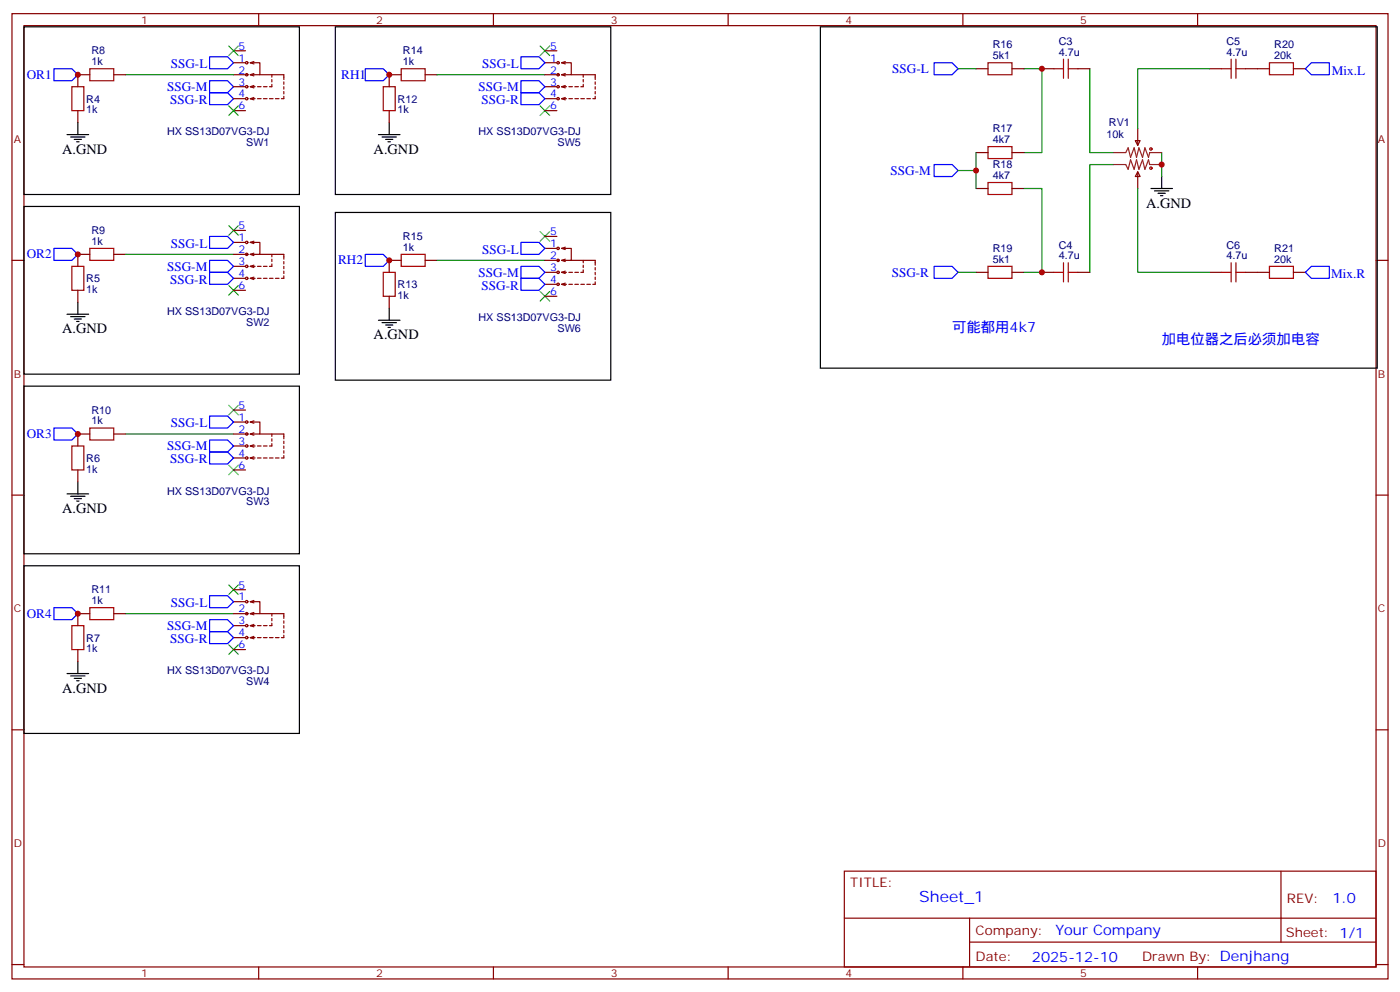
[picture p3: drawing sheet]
<svg xmlns="http://www.w3.org/2000/svg" width="412mm" height="292mm" viewBox="0 0 412 292" stroke-linecap="round" stroke-linejoin="round" font-family="sans-serif">
<g fill="none" stroke="#870000" stroke-width=".35">
<path d="M3.5 4h405.4v284.4h-405.4zM7.1 7.5h398.2v277.3h-398.2zM68.8 15h3.5M68.8 18.5h3.5M73.7 18.5h2.9v3.5h-2.9M73.7 18.5l1.1 .3M74.8 18.1l-1.1 .4M76.2 4v3.5M145.3 4v3.5M160.5 15h3.5M160.5 18.5h3.5M165.5 18.5h2.8v3.5h-2.8"/>
<path d="M165.5 18.5l1 .3M166.5 18.1l-1 .4M214.5 4v3.5M283.6 4v3.5M352.8 4v3.5M22.9 32.6v3.5M26.5 22h-3.6v3.5M33.5 22h3.5M68.8 29.1h3.5M68.8 25.5h3.5M68.8 22h4.2M68.8 32.6h3.5"/>
<path d="M73.7 29.1h1.4M73.7 25.5l1.1 .4M73.7 22l1.1 .4M73.7 25.5h1.4M73.7 29.1l1.1 .3M74.8 25.2l-1.1 .3M74.8 21.7l-1.1 .3M74.8 28.7l-1.1 .4M75.8 29.1h1.1M75.8 25.5h1.1M76.6 22h7v1.4M77.6 29.1h1.1"/>
<path d="M77.6 25.5h1.1M79.4 29.1h1M80.1 24.8v.7h-.7M80.1 22v.7M80.1 23.4v.7M81.1 29.1h1.1M83.6 28.4v.7h-.7M83.6 24.1v.7M83.6 25.5v.7M83.6 27v.7M114.7 32.6v3.5M118.2 22h-3.5v3.5"/>
<path d="M125.2 22h3.6M160.5 29.1h3.5M160.5 25.5h3.5M160.5 22h4.2M160.5 32.6h3.5M165.5 29.1h1.4M165.5 25.5h1.4M165.5 25.5l1 .4M165.5 22l1 .4M165.5 29.1l1 .3M166.5 25.2l-1 .3M166.5 21.7l-1 .3"/>
<path d="M166.5 28.7l-1 .4M167.6 29.1h1M167.6 25.5h1M168.3 22h7v1.4M169.3 29.1h1.1M169.3 25.5h1.1M171.1 29.1h1.1M171.8 24.8v.7h-.7M171.8 22v.7M171.8 23.4v.7M172.9 29.1h1M175.3 28.4v.7h-.7"/>
<path d="M175.3 24.1v.7M175.3 25.5v.7M175.3 27v.7M287.5 20.2h3.5M298.1 20.2h3.5M306.9 20.2h3.5M317.5 20.2h3.5M335.1 37.9v4.9M356.3 20.2h3.5M366.9 20.2h7M381 20.2h3.5M287.5 44.9h3.5"/>
<path d="M287.5 55.5h3.5M298.1 44.9h3.5M298.1 55.5h3.5M334.4 41.4h1.4l-.7 1.4zM335.1 50.6l.7 1.4h-1.4zM335.1 50.6v4.9M3.5 76.7h3.6M26.5 74.9h-3.6v3.6M33.5 74.9h3.5M68.8 74.9h4.2M68.8 67.9h3.5M68.8 78.5h3.5"/>
<path d="M68.8 71.4h3.5M73.7 71.4h2.9v3.5h-2.9M73.7 78.5l1.1 .3M73.7 74.9l1.1 .4M73.7 71.4l1.1 .4M73.7 78.5h1.4M74.8 78.1l-1.1 .4M74.8 74.6l-1.1 .3M74.8 71l-1.1 .4M75.8 78.5h1.1M76.6 74.9h7v1.4M77.6 78.5h1.1"/>
<path d="M80.1 74.9v.7M80.1 76.3v.7M80.1 77.8v.7h-.7M83.6 77v.8M83.6 78.5v.7M83.6 79.9v.7M118.2 76.7h-3.5v3.5M125.2 76.7h3.6M160.5 76.7h4.2M160.5 69.6h3.5M160.5 73.2h3.5M165.5 73.2h2.8v3.5h-2.8"/>
<path d="M165.5 76.7l1 .3M165.5 73.2l1 .3M166.5 79.9l-1 .3M166.5 76.3l-1 .4M166.5 72.8l-1 .4M168.3 76.7h7v1.4M171.8 79.5v.7h-.7M171.8 76.7v.7M171.8 78.1v.7M175.3 78.8v.7M405.3 76.7h3.6M22.9 85.5v3.5"/>
<path d="M68.8 82h3.5M68.8 85.5h3.5M73.7 82h1.4M73.7 82l1.1 .3M74.8 81.6l-1.1 .4M75.8 82h1.1M77.6 82h1.1M79.4 82h1M81.1 82h1.1M83.6 81.3v.7h-.7M114.7 87.3v3.5M160.5 80.2h3.5"/>
<path d="M160.5 83.7h3.5M160.5 87.3h3.5M165.5 80.2h1.4M165.5 83.7h1.4M165.5 80.2l1 .4M165.5 83.7l1 .4M166.5 83.4l-1 .3M167.6 80.2h1M167.6 83.7h1M169.3 80.2h1.1M169.3 83.7h1.1M171.1 83.7h1.1"/>
<path d="M172.9 83.7h1M175.3 80.2v.7M175.3 81.6v.7M175.3 83v.7h-.7M287.5 80.2h3.5M298.1 80.2h3.5M306.9 80.2h3.5M317.5 80.2h3.5M356.3 80.2h3.5M366.9 80.2h7M381 80.2h3.5M22.9 138.4v3.6"/>
<path d="M26.5 127.8h-3.6v3.6M33.5 127.8h3.5M68.8 127.8h4.2M68.8 120.8h3.5M68.8 134.9h3.5M68.8 131.4h3.5M68.8 124.3h3.5M68.8 138.4h3.5M73.7 124.3h2.9v3.5h-2.9M73.7 134.9h1.4M73.7 131.4l1.1 .3M73.7 127.8l1.1 .4"/>
<path d="M73.7 124.3l1.1 .4M73.7 131.4h1.4M73.7 134.9l1.1 .4M74.8 131l-1.1 .4M74.8 127.5l-1.1 .3M74.8 124l-1.1 .3M74.8 134.5l-1.1 .4M75.8 134.9h1.1M75.8 131.4h1.1M76.6 127.8h7v1.5M77.6 134.9h1.1M77.6 131.4h1.1"/>
<path d="M79.4 134.9h1M80.1 127.8v.8M80.1 129.3v.7M80.1 130.7v.7h-.7M81.1 134.9h1.1M83.6 130v.7M83.6 131.4v.7M83.6 132.8v.7M83.6 134.2v.7h-.7M3.5 145.8h3.6M405.3 145.8h3.6M68.8 173.7h3.5"/>
<path d="M68.8 177.2h3.5M73.7 177.2h2.9v3.6h-2.9M73.7 177.2l1.1 .4M74.8 176.9l-1.1 .3M22.9 191.3v3.6M26.5 180.8h-3.6v3.5M33.5 180.8h3.5M68.8 180.8h4.2M68.8 187.8h3.5M68.8 184.3h3.5M68.8 191.3h3.5M73.7 187.8h1.4"/>
<path d="M73.7 184.3l1.1 .3M73.7 180.8l1.1 .3M73.7 184.3h1.4M73.7 187.8l1.1 .4M74.8 183.9l-1.1 .4M74.8 180.4l-1.1 .4M74.8 187.5l-1.1 .3M75.8 187.8h1.1M75.8 184.3h1.1M76.6 180.8h7v1.4M77.6 187.8h1.1M77.6 184.3h1.1"/>
<path d="M79.4 187.8h1M80.1 180.8v.7M80.1 182.2v.7M80.1 183.6v.7h-.7M81.1 187.8h1.1M83.6 182.9v.7M83.6 184.3v.7M83.6 185.7v.7M83.6 187.1v.7h-.7M3.5 215h3.6M405.3 215h3.6M248.7 256.6h156.6v28.2h-156.6z"/>
<path d="M377.3 256.6v20.9M248.7 270.5h156.5M285.6 277.5h119.6M285.6 270.5v14.1M3.5 284.1h3.6M76.2 284.8v3.6M145.3 284.8v3.6M214.5 284.8v3.6M283.6 284.8v3.6M352.8 284.8v3.6M405.3 284.1h3.6"/>
<circle cx="72.7" cy="18.5" r=".35"/>
<circle cx="164.4" cy="18.5" r=".35"/>
<circle cx="72.7" cy="22" r=".35"/>
<circle cx="72.7" cy="29.1" r=".35"/>
<circle cx="72.7" cy="25.5" r=".35"/>
<circle cx="164.4" cy="25.5" r=".35"/>
<circle cx="164.4" cy="29.1" r=".35"/>
<circle cx="164.4" cy="22" r=".35"/>
<circle cx="72.7" cy="78.5" r=".35"/>
<circle cx="72.7" cy="71.4" r=".35"/>
<circle cx="72.7" cy="74.9" r=".35"/>
<circle cx="164.4" cy="73.2" r=".35"/>
<circle cx="164.4" cy="76.7" r=".35"/>
<circle cx="72.7" cy="82" r=".35"/>
<circle cx="164.4" cy="83.7" r=".35"/>
<circle cx="164.4" cy="80.2" r=".35"/>
<circle cx="72.7" cy="131.4" r=".35"/>
<circle cx="72.7" cy="127.8" r=".35"/>
<circle cx="72.7" cy="134.9" r=".35"/>
<circle cx="72.7" cy="124.3" r=".35"/>
<circle cx="72.7" cy="177.2" r=".35"/>
<circle cx="72.7" cy="187.8" r=".35"/>
<circle cx="72.7" cy="184.3" r=".35"/>
<circle cx="72.7" cy="180.8" r=".35"/>
</g>
<g fill="none" stroke="#008700" stroke-width=".35">
<path d="M37 22h31.8M128.8 22h31.7M282.2 20.2h5.3M301.6 20.2h5.3v24.7h-5.3M321 20.2v24.7h7.1M356.3 20.2h-21.2v17.7M282.2 50.2h5.3M287.5 44.9v10.6M301.6 55.5h5.3v24.7h-5.3M328.1 48.5h-7.1v31.7M335.1 55.5v24.7h21.2M342.2 44.9v7.1"/>
<path d="M37 74.9h31.8M128.8 76.7h31.7M282.2 80.2h5.3M37 127.8h31.8M37 180.8h31.8"/>
</g>
<g fill="none" stroke="#000" stroke-width=".35">
<path d="M7.1 7.9h81.1v49.4h-81.1zM98.8 7.9h81.1v49.4h-81.1zM241.7 7.9h164v100.5h-164zM19.8 39.7h6.3M22.9 36.1v3.6M111.5 39.7h6.3M114.7 36.1v3.6M20.8 40.4h4.2M21.9 41.1h2.1M22.6 41.8h.7M112.5 40.4h4.3M113.6 41.1h2.1"/>
<path d="M114.3 41.8h.7M339 55.5h6.4M340.1 56.2h4.2M341.1 56.9h2.2M341.8 57.6h.7M342.2 52v3.5M7.1 60.8h81.1v49.4h-81.1zM98.8 62.6h81.1v49.4h-81.1zM19.8 92.6h6.3M20.8 93.3h4.2M21.9 94h2.1M22.6 94.7h.7"/>
<path d="M22.9 89v3.6M111.5 94.3h6.3M112.5 95h4.3M113.6 95.7h2.1M114.3 96.4h.7M114.7 90.8v3.5M7.1 113.7h81.1v49.4h-81.1zM19.8 145.5h6.3M20.8 146.2h4.2M21.9 146.9h2.1M22.6 147.6h.7M22.9 142v3.5"/>
<path d="M7.1 166.7h81.1v49.3h-81.1zM19.8 198.4h6.3M20.8 199.1h4.2M21.9 199.8h2.1M22.9 194.9v3.5M22.6 200.5h.7"/>
</g>
<g fill="none" stroke="#a10000" stroke-width=".35">
<path d="M291 18.5h7.1v3.5h-7.1zM313.3 17.4v5.7M314.7 17.4v5.7M362.7 17.4v5.7M364.1 17.4v5.7M373.9 18.5h7.1v3.5h-7.1zM21.2 25.5h3.5v7.1h-3.5zM26.5 20.2h7v3.6h-7zM112.9 25.5h3.5v7.1h-3.5zM118.2 20.2h7v3.6h-7zM310.4 20.2h2.9M314.7 20.2h2.8"/>
<path d="M359.8 20.2h2.9M364.1 20.2h2.8M291 43.2h7.1v3.5h-7.1zM291 53.8h7.1v3.5h-7.1zM21.2 78.5h3.5v7h-3.5zM26.5 73.2h7v3.5h-7zM118.2 74.9h7v3.6h-7zM291 78.5h7.1v3.5h-7.1zM313.3 77.4v5.6M314.7 77.4v5.6M362.7 77.4v5.6M364.1 77.4v5.6"/>
<path d="M373.9 78.5h7.1v3.5h-7.1zM112.9 80.2h3.5v7.1h-3.5zM310.4 80.2h2.9M314.7 80.2h2.8M359.8 80.2h2.9M364.1 80.2h2.8M21.2 131.4h3.5v7h-3.5zM26.5 126.1h7v3.5h-7zM26.5 179h7v3.5h-7zM21.2 184.3h3.5v7h-3.5z"/>
<circle cx="339" cy="43.9" r=".35"/>
<circle cx="339" cy="49.5" r=".35"/>
</g>
<path d="M328.1 44.9h3.5l.7-1.4 .7 2.9 1.1-2.9 .7 2.9 .7-2.9 1 2.9 .8-2.9 1 2.9 .4-1.5h3.5M328.1 48.5h3.5l.7 1.4 .7-2.8 1.1 2.8 .7-2.8 .7 2.8 1-2.8 .8 2.8 1-2.8 .4 1.4h3.5" fill="none" stroke="#8c2424" stroke-width=".35"/>
<g fill="none" stroke="#00f" stroke-width=".35">
<path d="M61.7 16.7h5.3l1.8 1.8-1.8 1.7h-5.3zM153.5 16.7h5.2l1.8 1.8-1.8 1.7h-5.2zM275.2 18.5h5.3l1.7 1.7-1.7 1.8h-5.3zM386.3 18.5h5.3v3.5h-5.3l-1.8-1.8zM15.9 20.2h5.3l1.7 1.8-1.7 1.8h-5.3zM61.7 23.8h5.3l1.8 1.7-1.8 1.8h-5.3zM61.7 27.3h5.3l1.8 1.8-1.8 1.7h-5.3zM107.6 20.2h5.3l1.8 1.8-1.8 1.8h-5.3zM153.5 27.3h5.2l1.8 1.8-1.8 1.7h-5.2zM153.5 23.8h5.2l1.8 1.7-1.8 1.8h-5.2zM275.2 48.5h5.3l1.7 1.7-1.7 1.8h-5.3zM15.9 73.2h5.3l1.7 1.7-1.7 1.8h-5.3z"/>
<path d="M61.7 69.6h5.3l1.8 1.8-1.8 1.8h-5.3zM61.7 76.7h5.3l1.8 1.8-1.8 1.7h-5.3zM107.6 74.9h5.3l1.8 1.8-1.8 1.8h-5.3zM153.5 71.4h5.2l1.8 1.8-1.8 1.7h-5.2zM153.5 78.5h5.2l1.8 1.7-1.8 1.8h-5.2zM275.2 78.5h5.3l1.7 1.7-1.7 1.8h-5.3zM386.3 78.5h5.3v3.5h-5.3l-1.8-1.8zM61.7 80.2h5.3l1.8 1.8-1.8 1.7h-5.3zM153.5 82h5.2l1.8 1.7-1.8 1.8h-5.2zM15.9 126.1h5.3l1.7 1.7-1.7 1.8h-5.3zM61.7 122.6h5.3l1.8 1.7-1.8 1.8h-5.3zM61.7 133.1h5.3l1.8 1.8-1.8 1.8h-5.3z"/>
<path d="M61.7 129.6h5.3l1.8 1.8-1.8 1.7h-5.3zM15.9 179h5.3l1.7 1.8-1.7 1.7h-5.3zM61.7 175.5h5.3l1.8 1.7-1.8 1.8h-5.3zM61.7 186.1h5.3l1.8 1.7-1.8 1.8h-5.3zM61.7 182.5h5.3l1.8 1.8-1.8 1.8h-5.3z"/>
</g>
<g fill="none" stroke="#3c3" stroke-width=".35">
<path d="M67.4 13.5l2.8 2.9M70.2 13.5l-2.8 2.9M159.1 13.5l2.8 2.9M161.9 13.5l-2.8 2.9M67.4 31.2l2.8 2.8M70.2 31.2l-2.8 2.8M159.1 31.2l2.8 2.8M161.9 31.2l-2.8 2.8M67.4 66.5l2.8 2.8M70.2 66.5l-2.8 2.8M159.1 68.2l2.8 2.8M161.9 68.2l-2.8 2.8"/>
<path d="M67.4 84.1l2.8 2.8M70.2 84.1l-2.8 2.8M159.1 85.9l2.8 2.8M161.9 85.9l-2.8 2.8M67.4 119.4l2.8 2.8M70.2 119.4l-2.8 2.8M67.4 137l2.8 2.8M70.2 137l-2.8 2.8M67.4 172.3l2.8 2.8M70.2 172.3l-2.8 2.8M67.4 189.9l2.8 2.9M70.2 189.9l-2.8 2.9"/>
</g>
<g fill="#c00">
<circle cx="342.2" cy="48.5" r=".88"/>
<circle cx="306.9" cy="20.2" r=".88"/>
<circle cx="306.9" cy="80.2" r=".88"/>
<circle cx="287.5" cy="50.2" r=".88"/>
<circle cx="22.9" cy="22" r=".88"/>
<circle cx="22.9" cy="74.9" r=".88"/>
<circle cx="22.9" cy="127.8" r=".88"/>
<circle cx="22.9" cy="180.8" r=".88"/>
<circle cx="114.7" cy="22" r=".88"/>
<circle cx="114.7" cy="76.7" r=".88"/>
</g>
<text font-size="4.6" fill="#00f" x="270.8" y="265.6">Sheet_1</text>
<g font-size="4.2">
<text x="18.3" y="45.3">A.GND</text>
<text x="110.1" y="45.3">A.GND</text>
<text x="337.6" y="61.2">A.GND</text>
<text x="18.3" y="98.2">A.GND</text>
<text x="110.1" y="100">A.GND</text>
<text x="18.3" y="151.1">A.GND</text>
<text x="18.3" y="204">A.GND</text>
</g>
<g font-size="4.2" fill="#00f">
<text x="280.5" y="97.9">可能都用4k7</text>
<text x="342.2" y="101.4">加电位器之后必须加电容</text>
<text x="392.5" y="265.9">1.0</text>
<text x="310.9" y="275.4">Your Company</text>
<text x="304" y="283.2">2025-12-10</text>
</g>
<g font-size="3.9" fill="#00f">
<text x="7.9" y="23.3">OR1</text>
<text x="50.3" y="20">SSG-L</text>
<text x="100.5" y="23.3">RH1</text>
<text x="142" y="20">SSG-L</text>
<text x="262.8" y="21.5">SSG-L</text>
<text x="392.3" y="22">Mix.L</text>
<text x="49.2" y="26.8">SSG-M</text>
<text x="141" y="26.8">SSG-M</text>
<text x="50.1" y="30.6">SSG-R</text>
<text x="141.8" y="30.6">SSG-R</text>
<text x="262.3" y="51.5">SSG-M</text>
<text x="7.9" y="76.1">OR2</text>
<text x="50.3" y="73">SSG-L</text>
<text x="99.6" y="77.9">RH2</text>
<text x="142" y="74.7">SSG-L</text>
<text x="49.2" y="79.7">SSG-M</text>
<text x="50.1" y="83.5">SSG-R</text>
<text x="141" y="81.5">SSG-M</text>
<text x="262.7" y="81.5">SSG-R</text>
<text x="392.2" y="82">Mix.R</text>
<text x="141.8" y="85.3">SSG-R</text>
<text x="50.3" y="125.9">SSG-L</text>
<text x="7.9" y="129">OR3</text>
<text x="49.2" y="132.6">SSG-M</text>
<text x="50.1" y="136.5">SSG-R</text>
<text x="50.3" y="178.8">SSG-L</text>
<text x="7.9" y="181.9">OR4</text>
<text x="49.2" y="185.6">SSG-M</text>
<text x="50.1" y="189.4">SSG-R</text>
</g>
<g font-size="3.9" fill="#800">
<text x="250.5" y="261.2">TITLE:</text>
<text x="379.1" y="265.9">REV:</text>
<text x="287.4" y="275.4">Company:</text>
<text x="378.7" y="276">Sheet: 1/1</text>
<text x="287.4" y="283.1">Date:</text>
<text x="336.4" y="283.2">Drawn By: Denjhang</text>
</g>
<g font-size="3.2" fill="#800">
<text x="41.6" y="7">1</text>
<text x="110.8" y="7">2</text>
<text x="179.9" y="7">3</text>
<text x="249.1" y="7">4</text>
<text x="318.2" y="7">5</text>
<text x="4.1" y="42.1">A</text>
<text x="405.9" y="42.1">A</text>
<text x="4.1" y="111.3">B</text>
<text x="405.9" y="111.3">B</text>
<text x="4.1" y="180.4">C</text>
<text x="405.9" y="180.4">C</text>
<text x="4.1" y="249.6">D</text>
<text x="405.9" y="249.6">D</text>
<text x="41.6" y="287.8">1</text>
<text x="110.8" y="287.8">2</text>
<text x="179.9" y="287.8">3</text>
<text x="249.1" y="287.8">4</text>
<text x="318.2" y="287.8">5</text>
</g>
<g font-size="3.2" fill="#000080">
<text x="27" y="16">R8</text>
<text x="118.7" y="16">R14</text>
<text x="292.5" y="17.4">5k1</text>
<text x="292.5" y="14.3">R16</text>
<text x="311.9" y="16.4">4.7u</text>
<text x="311.9" y="13.2">C3</text>
<text x="361.3" y="16.4">4.7u</text>
<text x="361.3" y="13.2">C5</text>
<text x="375.4" y="17.4">20k</text>
<text x="375.4" y="14.2">R20</text>
<text x="27" y="19.2">1k</text>
<text x="118.7" y="19.2">1k</text>
<text x="25.4" y="33.4">1k</text>
<text x="25.4" y="30.2">R4</text>
<text x="117.1" y="33.4">1k</text>
<text x="117.1" y="30.2">R12</text>
<text x="49.2" y="39.8">HX SS13D07VG3-DJ</text>
<text x="141" y="39.8">HX SS13D07VG3-DJ</text>
<text x="292.5" y="38.9">R17</text>
<text x="326" y="40.8">10k</text>
<text x="326.7" y="37.3">RV1</text>
<text x="72.5" y="43">SW1</text>
<text x="164.3" y="43">SW5</text>
<text x="292.5" y="42.1">4k7</text>
<text x="292.5" y="52.7">4k7</text>
<text x="292.5" y="49.5">R18</text>
<text x="27" y="68.9">R9</text>
<text x="118.7" y="70.7">R15</text>
<text x="27" y="72.1">1k</text>
<text x="118.7" y="73.9">1k</text>
<text x="292.5" y="77.4">5k1</text>
<text x="292.5" y="74.2">R19</text>
<text x="311.9" y="76.3">4.7u</text>
<text x="311.9" y="73.2">C4</text>
<text x="361.3" y="76.3">4.7u</text>
<text x="361.3" y="73.2">C6</text>
<text x="375.4" y="77.4">20k</text>
<text x="375.4" y="74.2">R21</text>
<text x="25.4" y="83.1">R5</text>
<text x="25.4" y="86.3">1k</text>
<text x="117.1" y="88.1">1k</text>
<text x="117.1" y="84.9">R13</text>
<text x="49.2" y="92.7">HX SS13D07VG3-DJ</text>
<text x="72.5" y="95.9">SW2</text>
<text x="141" y="94.5">HX SS13D07VG3-DJ</text>
<text x="164.3" y="97.7">SW6</text>
<text x="27" y="125">1k</text>
<text x="27" y="121.8">R10</text>
<text x="25.4" y="136">R6</text>
<text x="25.4" y="139.2">1k</text>
<text x="49.2" y="145.7">HX SS13D07VG3-DJ</text>
<text x="72.5" y="148.8">SW3</text>
<text x="27" y="177.9">1k</text>
<text x="27" y="174.8">R11</text>
<text x="25.4" y="189">R7</text>
<text x="25.4" y="192.2">1k</text>
<text x="49.2" y="198.6">HX SS13D07VG3-DJ</text>
<text x="72.5" y="201.8">SW4</text>
</g>
<g font-size="3.2" fill="#00f">
<text x="70.3" y="14.6">5</text>
<text x="162" y="14.6">5</text>
<text x="70.3" y="21.7">2</text>
<text x="70.3" y="18.1">1</text>
<text x="162" y="21.7">2</text>
<text x="162" y="18.1">1</text>
<text x="70.3" y="28.7">4</text>
<text x="70.3" y="25.2">3</text>
<text x="162" y="28.7">4</text>
<text x="162" y="25.2">3</text>
<text x="70.3" y="32.2">6</text>
<text x="162" y="32.2">6</text>
<text x="70.3" y="67.5">5</text>
<text x="70.3" y="71">1</text>
<text x="162" y="69.3">5</text>
<text x="70.3" y="74.6">2</text>
<text x="162" y="76.3">2</text>
<text x="162" y="72.8">1</text>
<text x="70.3" y="81.6">4</text>
<text x="70.3" y="78.1">3</text>
<text x="162" y="83.4">4</text>
<text x="162" y="79.9">3</text>
<text x="70.3" y="85.2">6</text>
<text x="162" y="86.9">6</text>
<text x="70.3" y="120.4">5</text>
<text x="70.3" y="124">1</text>
<text x="70.3" y="131">3</text>
<text x="70.3" y="127.5">2</text>
<text x="70.3" y="134.5">4</text>
<text x="70.3" y="138.1">6</text>
<text x="70.3" y="173.4">5</text>
<text x="70.3" y="176.9">1</text>
<text x="70.3" y="183.9">3</text>
<text x="70.3" y="180.4">2</text>
<text x="70.3" y="187.5">4</text>
<text x="70.3" y="191">6</text>
</g>
</svg>
